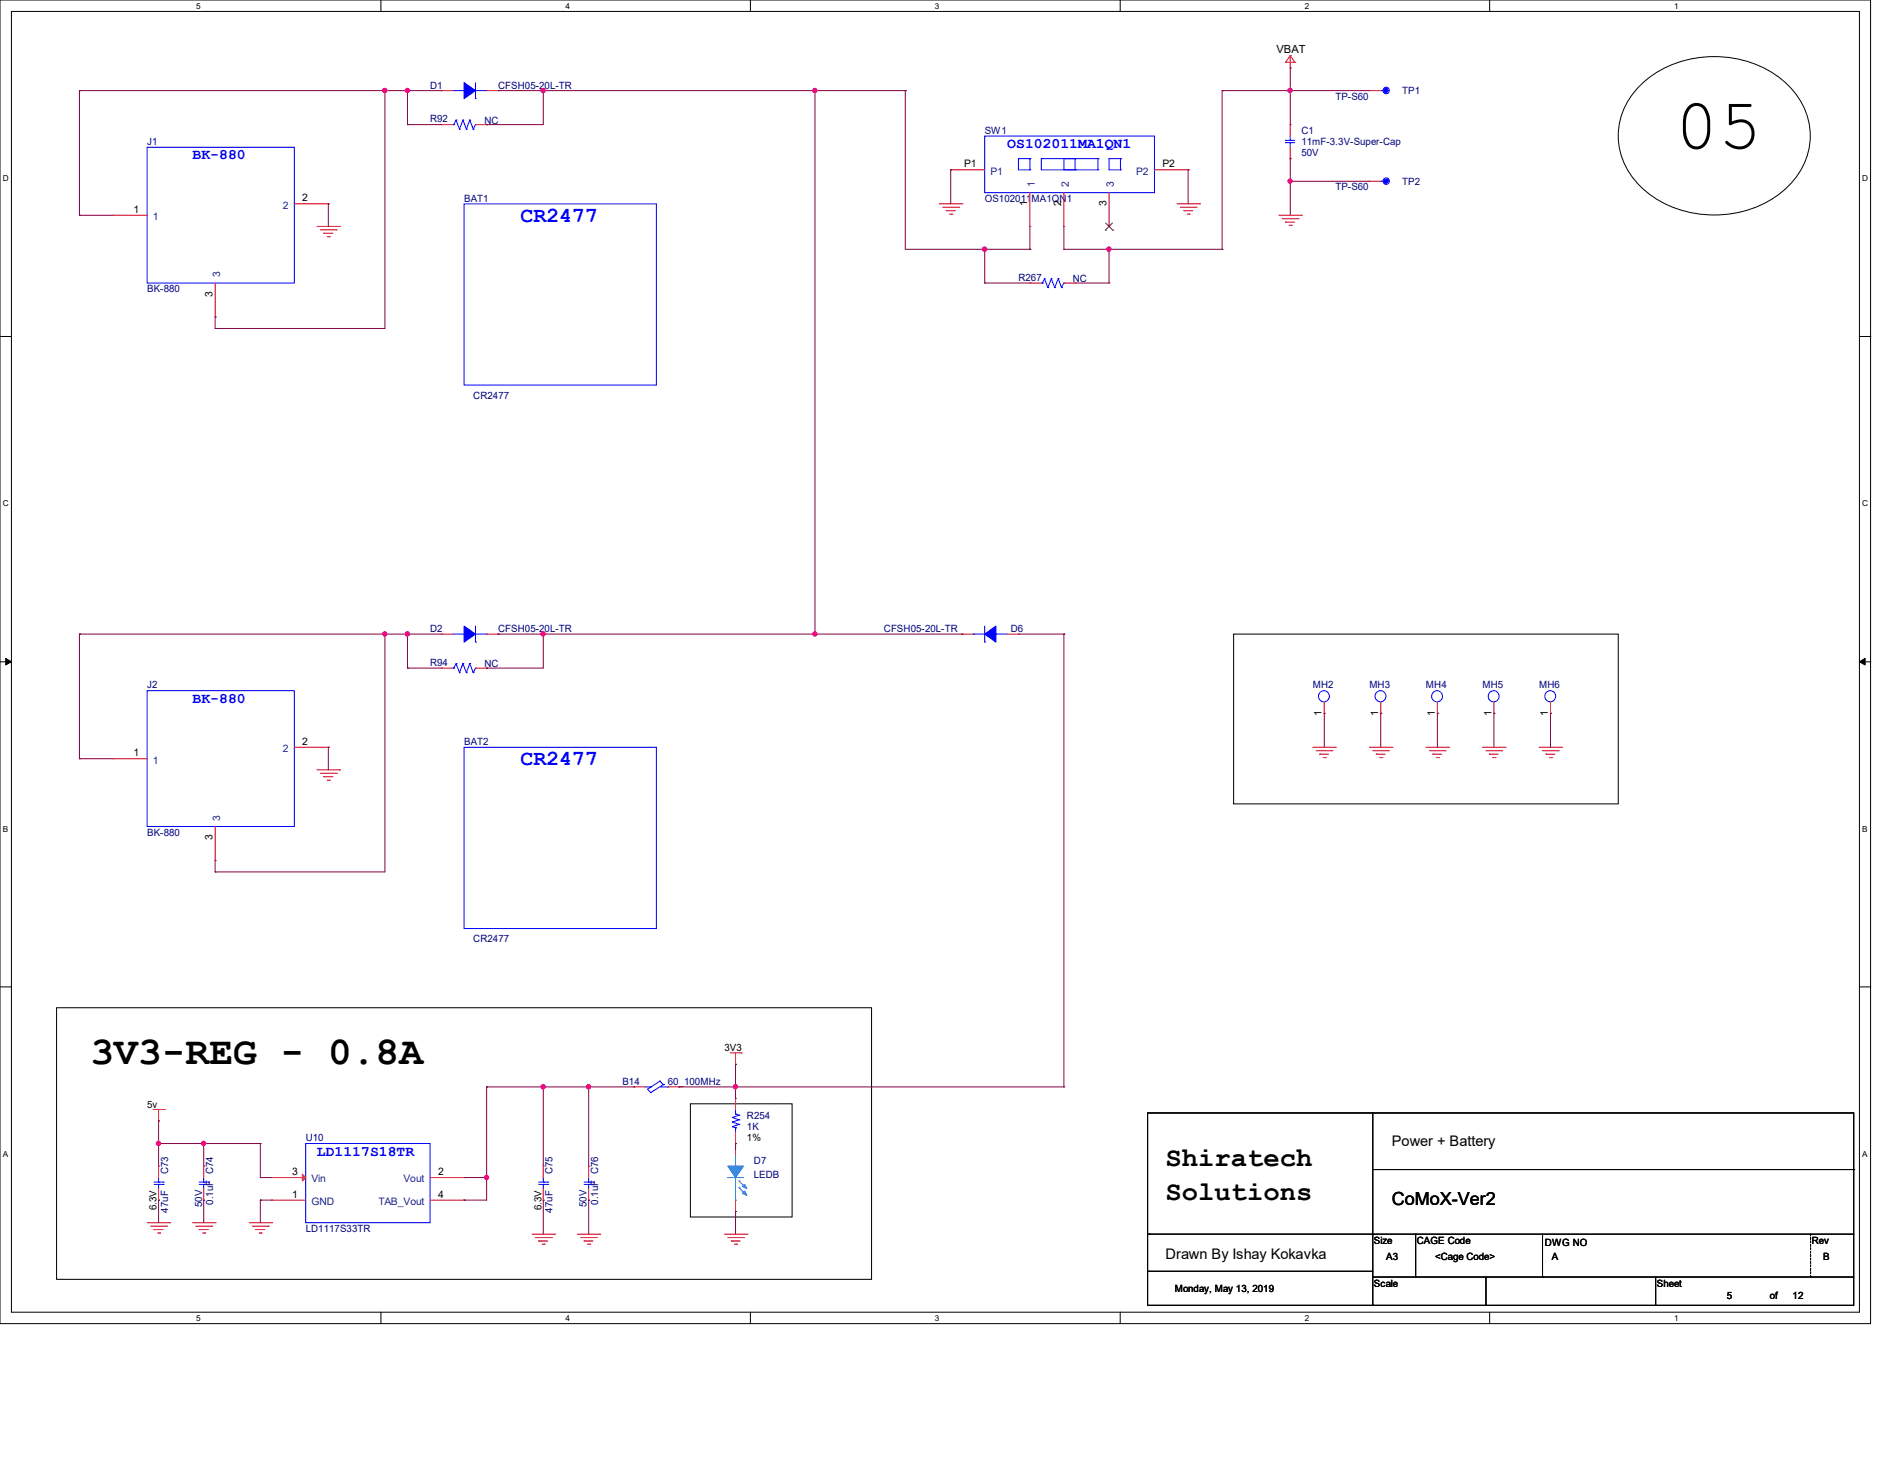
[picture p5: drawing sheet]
<svg xmlns="http://www.w3.org/2000/svg" width="279mm" height="216mm" viewBox="0 0 279 216" stroke-linecap="round" stroke-linejoin="round" font-family="sans-serif">
<path d="M0 0h277.1v196h-277.1zM1.7 1.7h273.8v192.6h-273.8z" fill="none" stroke="#000" stroke-width=".15"/>
<g fill="#fff">
<path d="M29 .2h.7v1.3h-.7z"/>
<path d="M29 194.5h.7v1.3h-.7z"/>
</g>
<path d="M56.4 0v1.7M56.4 194.3v1.7" fill="none" stroke="#000" stroke-width=".15"/>
<g fill="#fff">
<path d="M83.8 .2h.6v1.3h-.6z"/>
<path d="M83.8 194.5h.6v1.3h-.6z"/>
</g>
<path d="M111.2 0v1.7M111.2 194.3v1.7" fill="none" stroke="#000" stroke-width=".15"/>
<g fill="#fff">
<path d="M138.5 .2h.6v1.3h-.6z"/>
<path d="M138.5 194.5h.6v1.3h-.6z"/>
</g>
<path d="M165.9 0v1.7M165.9 194.3v1.7" fill="none" stroke="#000" stroke-width=".15"/>
<g fill="#fff">
<path d="M193.3 .2h.6v1.3h-.6z"/>
<path d="M193.3 194.5h.6v1.3h-.6z"/>
</g>
<path d="M220.7 0v1.7M220.7 194.3v1.7" fill="none" stroke="#000" stroke-width=".15"/>
<g fill="#fff">
<path d="M248 .2h.7v1.3h-.7z"/>
<path d="M248 194.5h.7v1.3h-.7z"/>
<path d="M.4 25.7h.9v1.4h-.9z"/>
<path d="M275.9 25.7h.8v1.4h-.8z"/>
<path d="M.4 73.9h.9v1.3h-.9z"/>
<path d="M275.9 73.9h.8v1.3h-.8z"/>
</g>
<path d="M0 49.8h1.7M275.5 49.8h1.7" fill="none" stroke="#000" stroke-width=".15"/>
<g fill="#fff">
<path d="M.4 122h.8v1.4h-.8z"/>
<path d="M275.9 122h.7v1.4h-.7z"/>
</g>
<path d="M0 98h1.7M275.5 98h1.7" fill="none" stroke="#000" stroke-width=".15"/>
<path d="M.8 97.5l.9 .5-.9 .5zM275.5 98l.8-.5v1z" fill="#000" stroke="#000" stroke-width=".15"/>
<g fill="#fff">
<path d="M.4 170.2h.8v1.3h-.8z"/>
<path d="M275.9 170.2h.7v1.3h-.7z"/>
</g>
<g fill="none" stroke="#000" stroke-width=".15">
<path d="M243.4 12.3a16.3 16.3 0 0 1 21.1 0 10.3 10.3 0 0 1 0 15.7 16.3 16.3 0 0 1-21.1 0 10.3 10.3 0 0 1 0-15.7zM182.8 93.9h56.9v25.1h-56.9zM0 146.1h1.7M8.4 149.2h120.7v40.2h-120.7zM275.5 146.1h1.7M102.3 163.4h15v16.8h-15zM170 164.8h104.6v28.5h-104.6zM203.4 173.2h71.2M203.4 164.8v28.5M274.6 173.2h.1M170.2 188.3h.1M170.2 182.8h.1"/>
<path d="M170.2 188.3h33.2M170.2 182.8h104.4M203.4 189.1h.1M203.4 193.3h.1M203.4 189.1h71.2M209.7 189.1h.1M209.7 182.8v6.3M220.1 193.3h.1M220.1 189.1v4.2M228.5 189.1h.1M228.5 182.8v6.3M245.3 193.3h.1"/>
<path d="M245.3 189.1v4.2"/>
</g>
<g fill="none" stroke="#f00" stroke-width=".15">
<path d="M65.4 13.4h.1M65.4 18.5h.1M65.4 13.4h1.7M65.4 18.5h1.7M70.4 18.5h1.7M72.1 18.5h.1M72.1 13.4h1.7M73.8 13.4h.1M190.5 9.2h.1M190.5 9.2h1.3M191.1 8.2h.1M191.1 10.1h.1"/>
<path d="M191.1 18.5h.1M191.1 8.2l.7 1M191.1 8.2l-.6 1M191.1 8.4v1.7M191.1 18.5v1.7M191.8 9.2h.1M202.9 13.4h.1M202.9 13.4h1.7M16.8 31.9h.1M16.8 31.9h5M43.6 30.2h5M46.9 33.5h3.4"/>
<path d="M47.5 34h2.3M48 34.5h.1M48 34.5h1.3M48.5 35.1h.3M48.6 30.2h.1M48.8 35.1h.1M49.8 34h.1M50.3 33.5h.1M139.1 30.2h3.4M139.7 30.7h2.3M140.2 31.2h.1M140.2 31.2h1.3"/>
<path d="M140.7 31.7h.3M140.8 25.1h.1M140.8 25.1h5.1M141 31.7h.1M142 30.7h.1M142.5 30.2h.1M152.6 33.5h.1M152.6 28.5v5M157.6 33.5h.1M157.6 28.5v5M164.3 33.5h.1M164.3 28.5v5"/>
<path d="M171 25.1h5M174.4 30.2h3.3M174.9 30.7h2.3M175.4 31.2h.1M175.4 31.2h1.3M175.9 31.7h.3M176 25.1h.1M176.2 31.7h.1M177.2 30.7h.1M177.7 30.2h.1M189.4 31.9h3.4M189.9 32.4h2.4"/>
<path d="M190.5 32.9h.1M190.5 32.9h1.3M191 33.4h.3M191.1 23.5h.1M191.1 21.8v1.7M191.3 33.4h.1M192.3 32.4h.1M192.8 31.9h.1M202.9 26.8h.1M202.9 26.8h1.7M31.9 46.9h.1M31.9 41.9v5"/>
<path d="M152.6 41.9h.1M152.6 41.9h1.7M157.6 41.9h1.7M159.3 41.9h.1M65.4 93.9h.1M65.4 98.9h.1M65.4 93.9h1.7M65.4 98.9h1.7M70.4 98.9h1.7M72.1 98.9h.1M72.1 93.9h1.7M73.8 93.9h.1"/>
<path d="M142.5 93.9h.1M142.5 93.9h1.7M149.2 93.9h1.7M150.9 93.9h.1M16.8 112.4h.1M16.8 112.4h5M43.6 110.7h5M46.9 114h3.4M47.5 114.5h2.3M48 115h.1M48 115h1.3M48.5 115.5h.3"/>
<path d="M48.6 110.7h.1M48.8 115.5h.1M49.8 114.5h.1M50.3 114h.1M194.5 110.7h3.3M195 111.2h2.3M195.5 111.7h.1M195.5 111.7h1.3M196 112.2h.3M196.2 105.6h.1M196.2 104v1.6M196.3 112.2h.1"/>
<path d="M197.3 111.2h.1M197.8 110.7h.1M202.9 110.7h3.3M203.4 111.2h2.3M203.9 111.7h.1M203.9 111.7h1.3M204.4 112.2h.3M204.6 105.6h.1M204.6 104v1.6M204.7 112.2h.1M205.7 111.2h.1M206.2 110.7h.1"/>
<path d="M211.2 110.7h3.4M211.8 111.2h2.3M212.3 111.7h.1M212.3 111.7h1.3M212.8 112.2h.3M212.9 105.6h.1M212.9 104v1.6M213.1 112.2h.1M214.1 111.2h.1M214.6 110.7h.1M219.6 110.7h3.4M220.1 111.2h2.4"/>
<path d="M220.6 111.7h.1M220.6 111.7h1.4M221.1 112.2h.4M221.3 105.6h.1M221.3 104v1.6M221.5 112.2h.1M222.5 111.2h.1M223 110.7h.1M228 110.7h3.4M228.5 111.2h2.3M229 111.7h.1M229 111.7h1.3"/>
<path d="M229.5 112.2h.4M229.7 105.6h.1M229.7 104v1.6M229.9 112.2h.1M230.8 111.2h.1M231.4 110.7h.1M31.9 127.4h.1M31.9 122.4v5M108.2 155.9h1.6M109 157.6h.1M109 155.9v1.7M109.8 155.9h.1"/>
<path d="M22.6 164.3h1.7M23.5 166h.1M23.5 172.7h.1M23.5 177.7h.1M23.5 164.3v1.7M23.5 172.7v1.7M23.5 176v1.7M24.3 164.3h.1M30.2 172.7h.1M30.2 177.7h.1M30.2 172.7v1.7M30.2 176v1.7"/>
<path d="M40.3 174.4h.1M40.3 177.7h.1M40.3 174.4h5M40.3 177.7h5M63.7 174.4h5M63.7 177.7h5M68.7 174.4h.1M68.7 177.7h.1M80.5 172.7h.1M80.5 177.7h.1M80.5 172.7v1.7M80.5 176v1.7"/>
<path d="M87.2 172.7h.1M87.2 177.7h.1M87.2 172.7v1.7M87.2 176v1.7M93.9 161h.1M93.9 161h1.7M98.9 161h1.7M100.6 161h.1M109 169.3h.1M109 179.4h.1M109 162.6h.1M109 162.6v1.7"/>
<path d="M109 167.6v3.4M109 177.7v1.7M21.8 181.1h3.3M22.3 181.6h2.4M22.8 182.1h.1M22.8 182.1h1.4M23.3 182.6h.4M23.7 182.6h.1M24.7 181.6h.1M25.1 181.1h.1M28.5 181.1h3.4M29 181.6h2.4"/>
<path d="M29.5 182.1h.1M29.5 182.1h1.4M30 182.6h.4M30.4 182.6h.1M31.4 181.6h.1M31.9 181.1h.1M36.9 181.1h3.4M37.4 181.6h2.4M37.9 182.1h.1M37.9 182.1h1.3M38.4 182.6h.3M38.7 182.6h.1"/>
<path d="M39.8 181.6h.1M40.3 181.1h.1M78.8 182.8h3.4M79.3 183.3h2.4M79.8 183.8h.1M79.8 183.8h1.4M80.3 184.2h.3M80.6 184.2h.1M81.7 183.3h.1M82.2 182.8h.1M85.5 182.8h3.4M86 183.3h2.3"/>
<path d="M86.5 183.8h.1M86.5 183.8h1.3M87 184.2h.4M87.4 184.2h.1M88.3 183.3h.1M88.9 182.8h.1M107.3 182.8h3.4M107.8 183.3h2.4M108.3 183.8h.1M108.3 183.8h1.3M108.8 184.2h.3M109.1 184.2h.1"/>
<path d="M110.2 183.3h.1M110.7 182.8h.1"/>
</g>
<path d="M268.2 182.8v6.3M268.2 189.1h.1" fill="none" stroke="#000" stroke-width=".15" stroke-dasharray=".3"/>
<g fill="none" stroke="#00f" stroke-width=".15">
<path d="M67.1 13.4h1.6M67.1 18.5h.1M67.2 18.5h.1M67.6 17.8h.1M67.6 17.8l-.4 .7M67.6 17.8l.5 1.3M68.1 19.1h.1M68.6 17.8h.1M68.6 17.8l-.5 1.3M68.6 17.8l.5 1.3M68.7 13.4h.1M69.1 19.1h.1"/>
<path d="M69.6 17.8h.1M69.6 17.8l-.5 1.3M69.6 17.8l.5 1.3M70.1 19.1h.1M70.4 14.6h.1M70.4 18.5h.1M70.4 12.2v2.4M70.4 13.4h1.7M70.4 18.5l-.3 .6M72.1 13.4h.1M204.6 13.4h.1M204.6 13.4h.3"/>
<path d="M21.8 21.8h21.8v20.1h-21.8zM68.7 30.2h28.5v26.8h-28.5zM145.9 20.2h25.1v8.3h-25.1zM150.9 23.5h.1M150.9 23.5v1.6h1.7M150.9 23.5h1.7M152.6 23.5h.1M152.6 25.1h.1M152.6 23.5v1.6M154.3 23.5h.1M154.3 23.5v1.6h8.3M154.3 23.5h8.3"/>
<path d="M157.6 23.5h.1M157.6 23.5v1.6M159.3 23.5h.1M159.3 25.1h.1M159.3 23.5v1.6M162.6 23.5h.1M162.6 25.1h.1M162.6 23.5v1.6M164.3 23.5h.1M164.3 23.5h1.7M164.3 23.5v1.6h1.7M166 23.5h.1"/>
<path d="M166 25.1h.1M166 23.5v1.6M190.5 21.1h.1M190.5 20.8h.1M190.5 21.1h1.3M190.5 20.8h1.3M191.1 21.1h.1M191.1 20.8h.1M191.1 20.2v.6M191.1 21.1v.7M204.6 26.8h.1M204.6 26.8h.3"/>
<path d="M154.3 41.9h.1M154.4 41.9h.1M154.7 41.3h.1M154.7 41.3l-.3 .6M154.7 41.3l.5 1.3M155.2 42.6h.1M155.7 41.3h.1M155.7 41.3l-.5 1.3M155.7 41.3l.6 1.3M156.3 42.6h.1M156.8 41.3h.1M156.8 41.3l-.5 1.3"/>
<path d="M156.8 41.3l.5 1.3M157.3 42.6h.1M157.6 41.9h.1M157.6 41.9l-.3 .7M67.1 93.9h1.6M67.1 98.9h.1M67.2 98.9h.1M67.6 98.3h.1M67.6 98.3l-.4 .6M67.6 98.3l.5 1.3M68.1 99.6h.1M68.6 98.3h.1"/>
<path d="M68.6 98.3l-.5 1.3M68.6 98.3l.5 1.3M68.7 93.9h.1M69.1 99.6h.1M69.6 98.3h.1M69.6 98.3l-.5 1.3M69.6 98.3l.5 1.3M70.1 99.6h.1M70.4 95.1h.1M70.4 98.9h.1M70.4 92.7v2.4M70.4 93.9h1.7"/>
<path d="M70.4 98.9l-.3 .7M72.1 93.9h.1M144.2 93.9h.1M144.2 93.9h1.7M145.9 95.1h.1M145.9 92.7v2.4M147.5 93.9h.1M147.5 93.9h1.7M21.8 102.3h21.8v20.1h-21.8zM68.7 110.7h28.5v26.8h-28.5zM22.8 175h1.4M22.8 175.4h1.4"/>
<path d="M23.5 175h.1M23.5 175.4h.1M23.5 174.4v.6M23.5 175.4v.6M24.2 175h.1M24.2 175.4h.1M29.5 175h1.4M29.5 175.4h1.4M30.2 175h.1M30.2 175.4h.1M30.2 174.4v.6M30.2 175.4v.6"/>
<path d="M30.9 175h.1M30.9 175.4h.1M45.3 169.3h18.4v11.8h-18.4zM79.8 175h1.4M79.8 175.4h1.4M80.5 175h.1M80.5 175.4h.1M80.5 174.4v.6M80.5 175.4v.6M81.2 175h.1M81.2 175.4h.1M86.5 175h1.3"/>
<path d="M86.5 175.4h1.3M87.2 175h.1M87.2 175.4h.1M87.2 174.4v.6M87.2 175.4v.6M87.8 175h.1M87.8 175.4h.1M95.6 161h.8M96.4 161.8h.1M96.4 161h.1M97.7 160.1h.1M97.7 160.1l-1.8 1.2 .5 .5"/>
<path d="M97.7 160.1l.6 .5M97.7 161h1.2M98.3 160.6h.1M98.3 160.6l-1.9 1.2M98.9 161h.1M108.5 166.8h.1M108.5 166.2h.1M108.5 165.5h.1M108.5 166.8l.5 .2M108.5 166.2l1 .3M108.5 165.5l1 .3M109 167h.1"/>
<path d="M109 165h.1M109 165l.5 .1M109 164.3v.7M109 167v.6M109.5 166.5h.1M109.5 165.8h.1M109.5 165.1h.1M109.5 166.5l-1 .3M109.5 165.8l-1 .4M109.5 165.1l-1 .4"/>
<circle cx="205.3" cy="13.4" r=".48"/>
<circle cx="205.3" cy="26.8" r=".48"/>
<circle cx="196.1" cy="103.1" r=".81"/>
<circle cx="204.5" cy="103.1" r=".81"/>
<circle cx="212.9" cy="103.1" r=".81"/>
<circle cx="221.3" cy="103.1" r=".81"/>
<circle cx="229.6" cy="103.1" r=".81"/>
</g>
<g fill="#00f" stroke="#00f" stroke-width=".15">
<path d="M68.7 92.7l1.7 1.2-1.7 1.2z" fill-rule="evenodd"/>
<path d="M68.7 12.2l1.7 1.2-1.7 1.2z" fill-rule="evenodd"/>
<path d="M145.9 93.9l1.6-1.2v2.4z" fill-rule="evenodd"/>
<circle cx="205.3" cy="26.8" r=".32"/>
<circle cx="205.3" cy="13.4" r=".32"/>
</g>
<path d="M163.7 34.1h.1M163.8 33l1 1.1M164.8 33l-1.1 1.1M164.8 34.1h.1" fill="none" stroke="#804000" stroke-width=".15"/>
<path d="M44.8 173.9l.5 .5-.5 .5z" fill="#f00" stroke="#f00" stroke-width=".15"/>
<path d="M107.8 174.4h.1M107.8 174.4h2.4M109 172.7h.1M109 177.7h.1M109 171v1.7M109 174.4v3.3M109.5 174.9h.1M109.5 175.9h.1M109.5 174.9l1 1M109.5 175.9l1 1" fill="none" stroke="#0080ff" stroke-width=".15"/>
<g fill="#0080ff" stroke="#0080ff" stroke-width=".15">
<path d="M107.8 172.7h2.4l-1.2 1.7z" fill-rule="evenodd"/>
<path d="M110.3 176.4l.4 .6-.7-.3z" fill-rule="evenodd"/>
<path d="M110 175.7l.3-.3 .4 .6z" fill-rule="evenodd"/>
</g>
<g fill="none" stroke="#800040" stroke-width=".15">
<path d="M11.8 13.4h.1M11.8 13.4v18.5M11.8 13.4h53.6M57 13.4h.1M57 13.4v35.2h-25.1M60.4 18.5h.1M60.4 13.4h.1M60.4 18.5h5M60.4 13.4v5.1M72.1 18.5h.1M73.8 13.4h.1M73.8 13.4h60.3"/>
<path d="M80.5 13.4h.1M80.5 13.4v5.1h-8.4M120.7 13.4h.1M120.7 13.4v80.5M134.1 13.4h.1M134.1 13.4v23.5h18.5M181.1 13.4h.1M181.1 13.4h21.8M181.1 13.4v23.5M191.1 10.1h.1M191.1 13.4h.1M191.1 10.1v8.4"/>
<path d="M11.8 31.9h.1M11.8 31.9h5M48.6 30.2h.1M48.6 30.2v3.3M140.8 25.1h.1M140.8 25.1v5.1M145.9 36.9h.1M145.9 36.9v5M152.6 36.9h.1M152.6 33.5v3.4M157.6 36.9h.1M157.6 33.5v3.4"/>
<path d="M157.6 36.9h23.5M164.3 36.9h.1M164.3 36.9v5M176 25.1h.1M176 25.1v5.1M181.1 36.9h.1M191.1 23.5h.1M191.1 26.8h.1M191.1 23.5v8.4M191.1 26.8h11.8M31.9 46.9h.1M31.9 48.6h.1"/>
<path d="M31.9 46.9v1.7M145.9 41.9h.1M145.9 41.9h6.7M159.3 41.9h5M164.3 41.9h.1M11.8 93.9h.1M11.8 93.9v18.5M11.8 93.9h53.6M57 93.9h.1M57 93.9v35.2h-25.1M60.4 93.9h.1M60.4 98.9h.1"/>
<path d="M60.4 93.9v5M60.4 98.9h5M72.1 98.9h.1M73.8 93.9h.1M73.8 93.9h68.7M80.5 93.9h.1M80.5 93.9v5h-8.4M142.5 93.9h.1M150.9 93.9h6.7M157.6 93.9h.1M157.6 93.9v67.1M11.8 112.4h.1"/>
<path d="M11.8 112.4h5M48.6 110.7h.1M48.6 110.7v3.3M196.2 105.6h.1M196.2 105.6v5.1M204.6 105.6h.1M204.6 105.6v5.1M212.9 105.6h.1M212.9 105.6v5.1M221.3 105.6h.1M221.3 105.6v5.1M229.7 105.6h.1"/>
<path d="M229.7 105.6v5.1M31.9 127.4h.1M31.9 129.1h.1M31.9 127.4v1.7M109 157.6h.1M109 157.6v5M23.5 166h.1M23.5 169.3h.1M23.5 177.7h.1M23.5 166v6.7M23.5 177.7v3.4M23.5 169.3h15.1"/>
<path d="M30.2 169.3h.1M30.2 177.7h.1M30.2 169.3v3.4M30.2 177.7v3.4M38.6 169.3h.1M38.6 174.4h.1M38.6 177.7h.1M38.6 169.3v5.1M38.6 177.7v3.4M38.6 174.4h1.7M38.6 177.7h1.7M68.7 174.4h.1"/>
<path d="M68.7 177.7h.1M68.7 174.4h3.4M72.1 161h.1M72.1 174.4h.1M72.1 161h21.8M72.1 161v16.7h-3.4M80.5 161h.1M80.5 177.7h.1M80.5 161v11.7M80.5 177.7v5.1M87.2 161h.1M87.2 177.7h.1"/>
<path d="M87.2 161v11.7M87.2 177.7v5.1M93.9 161h.1M100.6 161h.1M100.6 161h57M109 161h.1M109 169.3h.1M109 179.4h.1M109 169.3v.9M109 179.4v3.4M157.6 161h.1"/>
</g>
<g fill="#f0f" stroke="#f0f" stroke-width=".15">
<circle cx="57" cy="13.4" r=".32"/>
<circle cx="60.3" cy="13.4" r=".32"/>
<circle cx="80.5" cy="13.4" r=".32"/>
<circle cx="191.1" cy="26.8" r=".32"/>
<circle cx="191.1" cy="13.4" r=".32"/>
<circle cx="57" cy="93.9" r=".32"/>
<circle cx="60.3" cy="93.9" r=".32"/>
<circle cx="80.5" cy="93.9" r=".32"/>
<circle cx="120.7" cy="13.4" r=".32"/>
<circle cx="23.5" cy="169.3" r=".32"/>
<circle cx="30.2" cy="169.3" r=".32"/>
<circle cx="80.5" cy="160.9" r=".32"/>
<circle cx="72.1" cy="174.3" r=".32"/>
<circle cx="87.2" cy="160.9" r=".32"/>
<circle cx="108.9" cy="160.9" r=".32"/>
<circle cx="120.7" cy="93.9" r=".32"/>
<circle cx="145.9" cy="36.9" r=".32"/>
<circle cx="164.3" cy="36.9" r=".32"/>
</g>
<text font-size="10.7" x="248.1" y="22">05</text>
<text font-size="5.9" x="13.4" y="157.5">3V3-REG - 0.8A</text>
<g font-size="4">
<text x="172.7" y="172.7">Shiratech</text>
<text x="172.7" y="177.8">Solutions</text>
</g>
<g font-size="3.2" fill="#00f">
<text x="77.1" y="32.8">CR2477</text>
<text x="77.1" y="113.3">CR2477</text>
</g>
<text font-size="2.7" x="206.2" y="178.4">CoMoX-Ver2</text>
<g font-size="2.2" fill="#00f">
<text x="28.5" y="23.6">BK-880</text>
<text x="149.2" y="21.9">OS102011MA1QN1</text>
<text x="28.5" y="104.1">BK-880</text>
<text x="46.9" y="171.1">LD1117S18TR</text>
</g>
<g font-size="2.2">
<text x="206.2" y="169.6">Power + Battery</text>
<text x="172.7" y="186.4">Drawn By Ishay Kokavka</text>
</g>
<text font-size="1.7" x="189.1" y="7.9">VBAT</text>
<g font-size="1.5" fill="#000080">
<text x="63.7" y="13.1">D1</text>
<text x="73.8" y="13.1">CFSH05-20L-TR</text>
<text x="197.8" y="14.8">TP-S60</text>
<text x="207.7" y="13.9">TP1</text>
<text x="21.8" y="21.5">J1</text>
<text x="63.7" y="18.1">R92</text>
<text x="71.8" y="18.3">NC</text>
<text x="145.9" y="19.8">SW1</text>
<text x="192.8" y="19.8">C1</text>
<text x="192.8" y="21.5">11mF-3.3V-Super-Cap</text>
<text x="192.8" y="23.2">50V</text>
<text x="68.7" y="29.9">BAT1</text>
<text x="145.9" y="29.9">OS102011MA1QN1</text>
<text x="197.8" y="28.2">TP-S60</text>
<text x="207.7" y="27.3">TP2</text>
<text x="150.9" y="41.6">R267</text>
<text x="158.9" y="41.8">NC</text>
<text x="21.8" y="43.3">BK-880</text>
<text x="70.1" y="59.1">CR2477</text>
<text x="63.7" y="93.6">D2</text>
<text x="73.8" y="93.6">CFSH05-20L-TR</text>
<text x="130.9" y="93.6">CFSH05-20L-TR</text>
<text x="149.7" y="93.6">D6</text>
<text x="21.8" y="101.9">J2</text>
<text x="63.7" y="98.6">R94</text>
<text x="71.8" y="98.8">NC</text>
<text x="194.5" y="101.9">MH2</text>
<text x="202.9" y="101.9">MH3</text>
<text x="211.2" y="101.9">MH4</text>
<text x="219.6" y="101.9">MH5</text>
<text x="228" y="101.9">MH6</text>
<text x="68.7" y="110.3">BAT2</text>
<text x="21.8" y="123.7">BK-880</text>
<text x="70.1" y="139.5">CR2477</text>
<text x="92.2" y="160.6">B14</text>
<text x="98.9" y="160.6">60_100MHz</text>
<text x="110.7" y="165.7">R254</text>
<text x="110.7" y="167.3">1K</text>
<text x="24.9" y="173.9" transform="rotate(-90 24.9 173.9)">C73</text>
<text x="45.3" y="169">U10</text>
<text x="81.9" y="173.9" transform="rotate(-90 81.9 173.9)">C75</text>
<text x="111.7" y="172.4">D7</text>
<text x="24.9" y="179.6" transform="rotate(-90 24.9 179.6)">47uF</text>
<text x="29.9" y="178.7" transform="rotate(-90 29.9 178.7)">50V</text>
<text x="31.6" y="178.4" transform="rotate(-90 31.6 178.4)">0.1uF C74</text>
<text x="81.9" y="179.6" transform="rotate(-90 81.9 179.6)">47uF</text>
<text x="86.9" y="178.7" transform="rotate(-90 86.9 178.7)">50V</text>
<text x="88.6" y="178.4" transform="rotate(-90 88.6 178.4)">0.1uF C76</text>
<text x="111.7" y="174.4">LEDB</text>
<text x="45.3" y="182.4">LD1117S33TR</text>
</g>
<g font-size="1.5">
<text x="44.8" y="29.8">2</text>
<text x="142.8" y="24.8">P1</text>
<text x="172.2" y="24.8">P2</text>
<text x="19.8" y="31.5">1</text>
<text x="152.2" y="30.6" transform="rotate(-90 152.2 30.6)">1</text>
<text x="157.2" y="30.6" transform="rotate(-90 157.2 30.6)">2</text>
<text x="163.9" y="30.6" transform="rotate(-90 163.9 30.6)">3</text>
<text x="31.5" y="43.9" transform="rotate(-90 31.5 43.9)">3</text>
<text x="195.8" y="106" transform="rotate(-90 195.8 106)">1</text>
<text x="204.2" y="106" transform="rotate(-90 204.2 106)">1</text>
<text x="212.6" y="106" transform="rotate(-90 212.6 106)">1</text>
<text x="220.9" y="106" transform="rotate(-90 220.9 106)">1</text>
<text x="229.3" y="106" transform="rotate(-90 229.3 106)">1</text>
<text x="19.8" y="112">1</text>
<text x="44.8" y="110.3">2</text>
<text x="31.5" y="124.4" transform="rotate(-90 31.5 124.4)">3</text>
<text x="107.3" y="155.6">3V3</text>
<text x="21.8" y="164">5v</text>
<text x="43.3" y="174">3</text>
<text x="64.9" y="174">2</text>
<text x="110.7" y="169">1%</text>
<text x="23.2" y="179.2" transform="rotate(-90 23.2 179.2)">6.3V</text>
<text x="43.3" y="177.3">1</text>
<text x="64.9" y="177.3">4</text>
<text x="80.2" y="179.2" transform="rotate(-90 80.2 179.2)">6.3V</text>
<text x="203.5" y="184.3">Size</text>
<text x="209.9" y="184.3">CAGE Code</text>
<text x="228.9" y="184.4">DWG NO</text>
<text x="268.4" y="184.3">Rev</text>
<text x="174" y="191.3">Monday, May 13, 2019</text>
<text x="203.5" y="190.6">Scale</text>
<text x="205.4" y="186.6">A3</text>
<text x="212.6" y="186.6">&lt;Cage Code&gt;</text>
<text x="229.9" y="186.6">A</text>
<text x="245.4" y="190.6">Sheet</text>
<text x="270.1" y="186.6">B</text>
<text x="255.8" y="192.3">5</text>
<text x="262.2" y="192.3">of</text>
<text x="265.6" y="192.3">12</text>
</g>
<g font-size="1.5" fill="#004080">
<text x="146.7" y="25.9">P1</text>
<text x="153.3" y="27.7" transform="rotate(-90 153.3 27.7)">1</text>
<text x="158.3" y="27.7" transform="rotate(-90 158.3 27.7)">2</text>
<text x="165" y="27.7" transform="rotate(-90 165 27.7)">3</text>
<text x="168.3" y="25.9">P2</text>
<text x="22.6" y="32.6">1</text>
<text x="41.9" y="30.9">2</text>
<text x="32.6" y="41.1" transform="rotate(-90 32.6 41.1)">3</text>
<text x="22.6" y="113.1">1</text>
<text x="41.9" y="111.4">2</text>
<text x="32.6" y="121.5" transform="rotate(-90 32.6 121.5)">3</text>
<text x="46.1" y="175.1">Vin</text>
<text x="46.1" y="178.4">GND</text>
<text x="56" y="178.4">TAB_Vout</text>
<text x="59.8" y="175.1">Vout</text>
</g>
<g font-size="1.2">
<text x="29" y="1.3">5</text>
<text x="83.8" y="1.3">4</text>
<text x="138.5" y="1.3">3</text>
<text x="193.3" y="1.3">2</text>
<text x="248" y="1.3">1</text>
<text x=".4" y="26.8">D</text>
<text x="275.9" y="26.8">D</text>
<text x=".4" y="75">C</text>
<text x="275.9" y="75">C</text>
<text x=".4" y="123.1">B</text>
<text x="275.9" y="123.1">B</text>
<text x=".4" y="171.3">A</text>
<text x="275.9" y="171.3">A</text>
<text x="29" y="195.6">5</text>
<text x="83.8" y="195.6">4</text>
<text x="138.5" y="195.6">3</text>
<text x="193.3" y="195.6">2</text>
<text x="248" y="195.6">1</text>
</g>
</svg>
